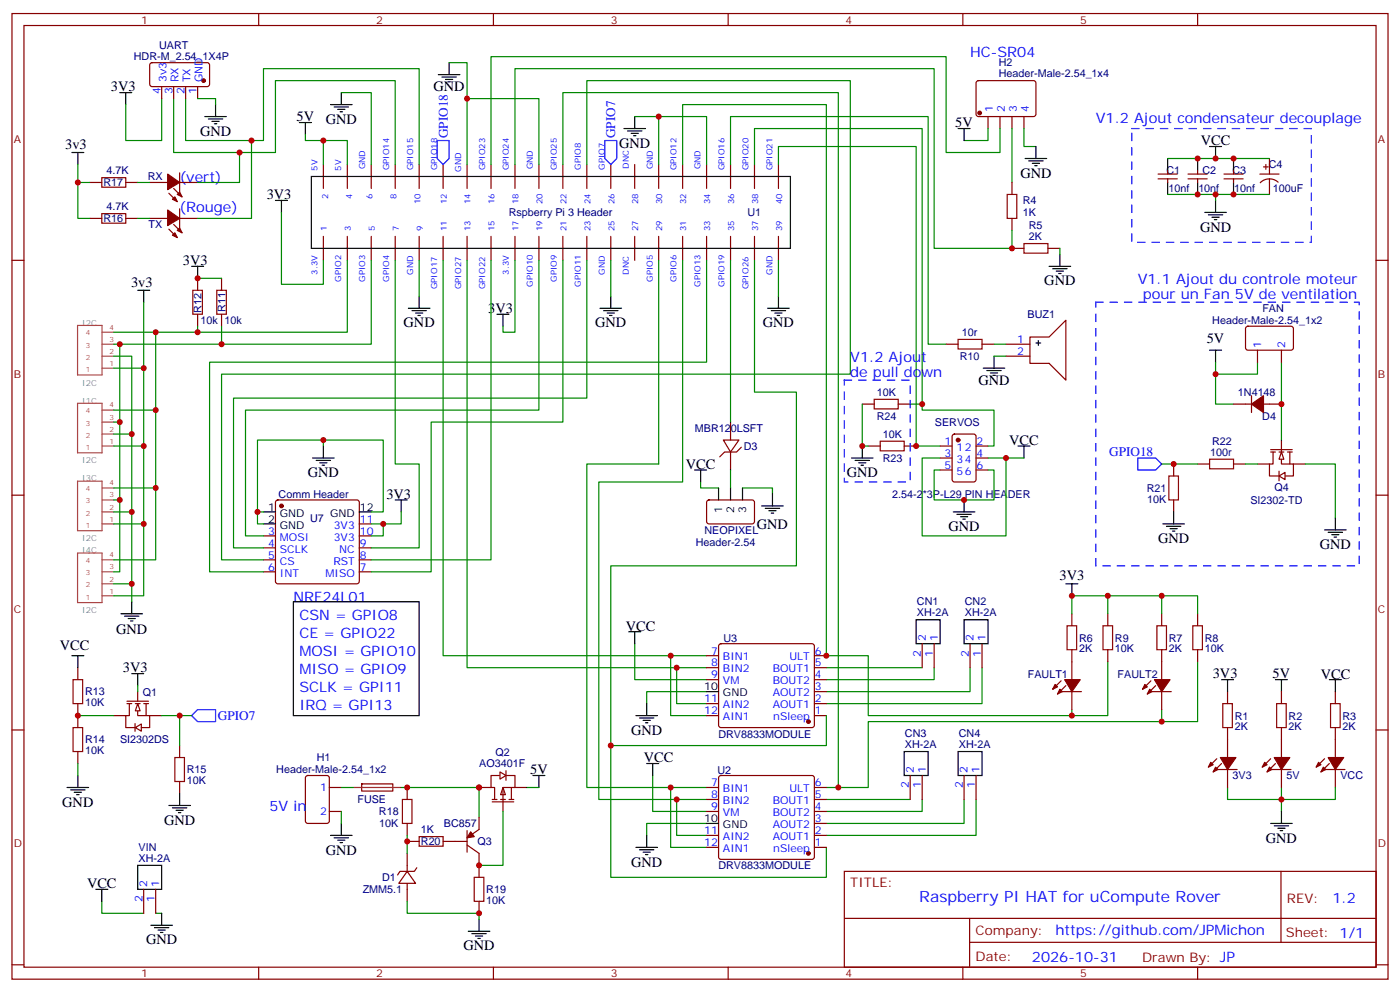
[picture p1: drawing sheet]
<svg xmlns="http://www.w3.org/2000/svg" width="412mm" height="292mm" viewBox="0 0 412 292" stroke-linecap="round" stroke-linejoin="round" font-family="sans-serif">
<g fill="none" stroke="#870000" stroke-width=".35">
<path d="M3.5 4h405.4v284.3h-405.4zM7.1 7.5h398.2v277.3h-398.2zM44.3 18.7l.5-.2h16.5l.4 .7v5.9l-.7 .4-16.5-.1-.4-.6v-5.6zM76.2 4v3.5M145.3 4v3.5M214.5 4v3.5M283.6 4v3.5M352.8 4v3.5M47.6 25.5v3.5M51.2 25.5v3.5M54.7 25.5v3.5M58.2 25.5v3.5"/>
<path d="M287.7 23.9l.5-.2 16.5 .1 .5 .6-.1 9.5-.7 .4h-16.5l-.4-.7v-9.2zM291 34.3v3.6M294.6 34.3v3.6M298.1 34.3v3.6M301.6 34.3v3.6M95.2 48.4v7.1M102.3 48.4v7.1M109.4 48.4v7.1M116.4 48.4v7.1M123.5 48.4v7.1M130.5 48.4v7.1M137.6 48.4v7.1"/>
<path d="M144.6 48.4v7.1M151.7 48.4v7.1M158.7 48.4v7.1M165.8 48.4v7.1M172.9 48.4v7.1M179.9 48.4v7.1M187 48.4v7.1M194 48.4v7.1M201.1 48.4v7.1M208.1 48.4v7.1M215.2 48.4v7.1M222.2 48.4v7.1"/>
<path d="M229.3 48.4v7.1M298.1 53.7v3.6M3.5 76.7h3.6M95.2 69.6v7.1M102.3 69.6v7.1M109.4 69.6v7.1M116.4 69.6v7.1M123.5 69.6v7.1M130.5 69.6v7.1M137.6 69.6v7.1M144.6 69.6v7.1M151.7 69.6v7.1"/>
<path d="M158.7 69.6v7.1M165.8 69.6v7.1M172.9 69.6v7.1M179.9 69.6v7.1M187 69.6v7.1M194 69.6v7.1M201.1 69.6v7.1M208.1 69.6v7.1M215.2 69.6v7.1M222.2 69.6v7.1M229.3 69.6v7.1M298.1 64.3v3.5"/>
<path d="M298.1 73.1h3.5M308.7 73.1h3.5M405.3 76.7h3.6M58.2 82v3.5M58.2 92.5v3.6M65.3 82v3.5M65.3 92.5v3.6M303.4 99.2h5.6l5-4.9v17.6l-5-4.9h-5.6zM278.7 101.4h3.5M289.3 101.4h3.5M296.3 101.4h7.1M296.3 104.9h7.1"/>
<path d="M213.1 129.6h4.6l-2.5 3.5zM215.2 124.3v5.3M215.2 133.1v5.3M218.4 131.7l-1.4 1.4h-3.6l-1.4 1.4M3.5 145.8h3.6M77.6 157.8h3.5M81.4 147.4l.4-.2h23.3l.5 .2 .2 .5v23.3l-.2 .5-.5 .2h-23.3l-.5-.2-.2-.5v-23.3zM105.8 157.8h3.6M105.8 154.3h3.6M208.4 147.4l.4-.2 13 .1 .4 .6v5.9l-.7 .5-12.9-.1-.5-.6v-5.7zM405.3 145.8h3.6M77.6 161.3h3.5"/>
<path d="M77.6 164.9h3.5M77.6 168.4h3.5M105.8 161.3h3.6M105.8 164.9h3.6M105.8 168.4h3.6M208.1 196.6h3.6M208.1 193.1h3.6M211.9 189.8l.5-.3h26.8l.5 .3 .2 .5v23.2l-.2 .5-.5 .2h-26.8l-.5-.2-.2-.5v-23.2zM239.9 196.6h3.5M239.9 193.1h3.5M271.6 189.5v7.1M275.2 189.5v7.1"/>
<path d="M285.8 189.5v7.1M289.3 189.5v7.1M315.7 180.7v3.6M315.7 191.3v8.8M326.3 180.7v3.6M326.3 191.3v3.5M342.2 180.7v3.6M342.2 191.3v8.8M352.8 180.7v3.6M352.8 191.3v3.5M3.5 214.9h3.6M33.5 210.7h3.5"/>
<path d="M37.4 207.2h1.4M37.4 206.5h6.3M38.1 207.2v3.5h-1.1v3.5h2.9M39.8 213.1v2.2M39.9 214.2l1.7-1v2.1zM39.9 207.2h1.4M40.6 207.2v3.5h3.5v3.5h-2.5M40.6 203.7v2.8M42.3 207.2h1.4M43 207.2v3.5M44.1 210.7h3.5M208.1 210.7h3.6"/>
<path d="M208.1 207.2h3.6M208.1 200.1h3.6M239.9 203.7h3.5M239.9 210.7h3.5M239.9 207.2h3.5M239.9 200.1h3.5M312.6 200.5l-2.5 2.5M312.9 203.7h5.7M314 201.9l-2.5 2.5M315.7 203.7v5.3M339 200.5l-2.5 2.5M339.4 203.7h5.6"/>
<path d="M340.4 201.9l-2.4 2.5M342.2 203.7v5.3M361.6 203.7v3.5M361.6 214.2v8.9M377.5 203.7v3.5M377.5 214.2v8.9M393.3 203.7v3.5M393.3 214.2v8.9M405.3 214.9h3.6M208.1 238.9h3.6M208.1 235.4h3.6M208.1 231.9h3.6"/>
<path d="M211.9 228.6l.5-.2h26.8l.5 .2 .2 .5v23.2l-.2 .5-.5 .2h-26.8l-.5-.2-.2-.5v-23.2zM239.9 238.9h3.5M239.9 235.4h3.5M239.9 231.9h3.5M268.1 228.4v7M271.6 228.4v7M284 228.4v7M287.5 228.4v7M358.4 223.4l-2.4 2.5M358.8 226.6h5.6M359.8 224.8l-2.4 2.5M361.6 226.6v5.3"/>
<path d="M374.3 223.4l-2.5 2.5M374.6 226.6h5.7M375.7 224.8l-2.5 2.5M377.5 226.6v5.3M390.2 223.4l-2.5 2.5M390.5 226.6h5.7M391.6 224.8l-2.5 2.5M393.3 226.6v5.3M208.1 249.5h3.6M208.1 246h3.6M239.9 249.5h3.5M239.9 246h3.5"/>
<path d="M239.9 242.5h3.5M248.7 256.6h156.6v28.2h-156.6zM377.3 256.6v20.9M42.3 261.9v7M45.9 261.9v7M248.7 270.4h156.5M285.6 277.5h119.6M285.6 270.4v14.1M3.5 284.1h3.6M76.2 284.8v3.5M145.3 284.8v3.5M214.5 284.8v3.5"/>
<path d="M283.6 284.8v3.5M352.8 284.8v3.5M405.3 284.1h3.6"/>
</g>
<g fill="none" stroke="#000" stroke-width=".35">
<path d="M132.3 18.5v3.5M35.3 27.3h3.5M37 27.3v3.5M60.3 34.3h6.4M61.4 35h4.2M62.4 35.7h2.2M63.1 36.4h.8M63.5 30.8v3.5M88.2 36.1h3.5M90 36.1v3.5M97.4 30.8h6.3M98.4 31.5h4.3"/>
<path d="M99.5 32.2h2.1M100.2 32.9h.7M100.5 27.3v3.5M129.1 22h6.4M130.2 22.7h4.2M131.2 23.4h2.1M131.9 24.1h.7M183.8 37.9h6.3M184.9 38.6h4.2M185.9 39.3h2.1M186.6 40h.7M187 34.3v3.6"/>
<path d="M282.2 37.9h3.6M284 37.9v3.5M81.1 59h3.6M82.9 59v3.5M91.7 52h141.1v21.1h-141.1zM302 46.7h6.3M303 47.4h4.3M304.1 48.1h2.1M304.8 48.8h.7M305.2 43.1v3.6M56.4 78.4h3.6M58.2 78.4v3.6"/>
<path d="M309 78.4h6.4M310.1 79.1h4.2M311.1 79.8h2.2M312.2 74.9v3.5M40.6 85.5h3.5M42.3 85.5v3.5M120.3 90.8h6.3M121.4 91.5h4.2M122.4 92.2h2.1M123.1 92.9h.7M123.5 87.2v3.6M146.4 92.5h3.5"/>
<path d="M148.2 92.5v3.6M176.7 90.8h6.4M177.8 91.5h4.2M178.9 92.2h2.1M179.6 92.9h.7M179.9 87.2v3.6M226.1 90.8h6.4M227.2 91.5h4.2M228.2 92.2h2.2M229 92.9h.7M229.3 87.2v3.6M311.9 80.5h.7"/>
<path d="M289.6 108.4h6.4M290.7 109.1h4.2M291.7 109.8h2.2M292.5 110.5h.7M292.8 104.9v3.5M305.2 101h1.4M305.9 100.3v1.4M92.1 134.9h6.3M93.1 135.6h4.3M94.2 136.3h2.1M94.9 137h.7M95.2 131.3v3.6"/>
<path d="M204.6 138.4h3.5M206.4 138.4v3.5M77.6 150.7h3.5M77.6 154.3h3.5M105.8 150.7h3.6M116.4 147.2h3.5M118.2 147.2v3.5M211.7 143.7v3.5M215.2 143.7v3.5M218.7 143.7v3.5M224.4 149h6.3M225.4 149.7h4.3"/>
<path d="M226.5 150.4h2.1M227.2 151.1h.7M227.5 145.5v3.5M38.8 177.2v3.5M314 171.9h3.5M315.7 171.9v3.5M35.6 180.7h6.4M36.7 181.4h4.2M37.7 182.1h2.2M38.5 182.8h.7M185.2 186h3.5M187 186v3.5"/>
<path d="M269.9 182.5h7v7h-7zM284 182.5h7v7h-7zM187.3 210.7h6.4M188.4 211.4h4.2M189.4 212.1h2.2M190.1 212.8h.8M190.5 207.2v3.5M208.1 203.7h3.6M359.8 200.1h3.6M361.6 200.1v3.6M375.7 200.1h3.5M377.5 200.1v3.6"/>
<path d="M391.6 200.1h3.5M393.3 200.1v3.6M190.5 224.8h3.5M192.3 224.8v3.6M266.3 221.3h7.1v7.1h-7.1zM282.2 221.3h7.1v7.1h-7.1zM377.5 238.9v3.6M40.6 254.8h7v7.1h-7zM187.3 249.5h6.4M188.4 250.2h4.2M189.4 250.9h2.2M190.1 251.6h.8"/>
<path d="M190.5 246v3.5M208.1 242.5h3.6M374.3 242.5h6.3M375.4 243.2h4.2M376.4 243.9h2.1M377.1 244.6h.7M28.2 261.9h3.5M30 261.9v3.5M44.4 272.5h6.4M45.5 273.2h4.2M46.6 273.9h2.1M47.3 274.6h.7"/>
<path d="M47.6 268.9v3.6"/>
</g>
<g fill="none" stroke="#008700" stroke-width=".35">
<path d="M132.3 18.5h5.3v10.5M47.6 29v12.4h-10.6v-10.6M51.2 29v15.9h29.9v-21.2h35.3v24.7M54.7 29v12.4h22.9v-21.2h45.9v28.2M58.2 29h5.3v1.8M90 39.6v1.8h12.3v7M100.5 27.3h8.9v21.1M187 34.3h7v14.1M194 34.3h14.1v14.1M291 37.9v3.5h-7M294.6 37.9v7h-15.9v-28.2h-134.1v31.7M298.1 37.9v15.8"/>
<path d="M301.6 37.9v5.2h3.6M95.2 41.4v7M137.6 48.4v-19.4h21.1v19.4M151.7 48.4v-28.2h123.5v52.9h22.9v-5.3M165.8 48.4v-21.1h81.1v204.6M172.9 48.4v-24.7h77.6v86.5h-185.2v54.7h12.3M201.1 48.4v-17.6h42.3v162.3h12.4v17.6h70.5v-15.9M215.2 48.4v-14.1h58.2v67.1h5.3M222.2 48.4v-10.5h49.4v82.9h21.2v10.5h-1.8M229.3 48.4v-5.3h40.6v88.2h7M82.9 62.5v21.2h12.3v-7M102.3 76.7v21.1h-68.8"/>
<path d="M109.4 76.7v24.7h-75.9M116.4 76.7v59.9h7.1v24.7h-14.1M123.5 76.7v10.5M130.5 76.7v116.4h67.1M137.6 76.7v119.9h61.7M144.6 76.7v88.2h-35.2M151.7 76.7v21.1h-3.5v-1.7M158.7 76.7v44.1h-86.4v37h5.3M165.8 76.7v47.6h-38.8v44.1h-17.6M172.9 76.7v40.5h-104.1v44.1h8.8M179.9 76.7v10.5M194 76.7v59.9h-21.1v95.3h24.7"/>
<path d="M201.1 76.7v65.2h-24.7v93.5h22.9M208.1 76.7v29.9h-146.4v61.8h15.9M215.2 76.7v47.6M222.2 76.7v38.8h12.4v51.1h-54.7v91.7h63.5v-8.8M229.3 76.7v10.5M312.2 73.1v1.8M42.3 89v19.4h-8.8M45.9 97.8v23h-12.4M58.2 96.1v1.7M58.2 82h7.1M65.3 96.1v5.3M33.5 104.9h5.3v72.3"/>
<path d="M35.3 101.4v22.9h-1.8M42.3 108.4v22.9h-8.8M292.8 101.4h3.5M292.8 104.9h3.5M33.5 127.8h5.3M35.3 124.3v22.9h-1.8M42.3 131.3v23h-8.8M45.9 120.8v22.9h-12.4M95.2 129.6v1.7M215.2 138.4v5.3M33.5 150.7h5.3M35.3 147.2v21.2h-1.8"/>
<path d="M42.3 154.3v21.1h-8.8M45.9 143.7v21.2h-12.4M75.8 150.7h1.8M109.4 150.7h3.5v-21.1h-37.1v24.7h1.8M112.9 154.3v3.5h-3.5M118.2 150.7v3.6h-8.8M206.4 141.9v1.8h5.3M218.7 143.7h8.8v1.8M33.5 171.9h5.3M326.3 175.4v5.3M342.2 175.4v5.3M187 189.5v10.6h21.1"/>
<path d="M208.1 196.6h-8.8v10.6h8.8M208.1 193.1h-10.5v17.6h10.5M243.4 196.6h28.2M275.2 196.6v3.5h-31.8M285.8 196.6v7.1h-42.4M289.3 196.6v10.6h-45.9M315.7 180.7v-5.3h37.1v5.3M352.8 194.8v17.7h-97v19.4h-12.4M208.1 203.7h-17.6v3.5M243.4 210.7v8.8h-63.5M315.7 209v1.7M342.2 209v3.5"/>
<path d="M192.3 228.4v10.5h15.8M208.1 235.4h-8.8v10.6h8.8M208.1 231.9h-10.5v17.6h10.5M243.4 235.4h24.7M271.6 235.4v3.5h-28.2M284 235.4v7.1h-40.6M287.5 235.4v10.6h-44.1M361.6 231.9v3.5h31.7v-3.5M377.5 231.9v7M208.1 242.5h-17.6v3.5M30 265.4v3.5h12.3M45.9 268.9h1.7"/>
</g>
<path d="M296.7 57.3h2.8v7h-2.8zM301.6 71.7h7.1v2.8h-7.1zM56.8 85.5h2.8v7h-2.8zM63.9 85.5h2.8v7h-2.8zM282.2 99.9h7.1v2.9h-7.1zM314.3 184.3h2.8v7h-2.8zM324.9 184.3h2.8v7h-2.8zM340.8 184.3h2.8v7h-2.8zM351.4 184.3h2.8v7h-2.8zM360.2 207.2h2.8v7h-2.8zM376.1 207.2h2.8v7h-2.8zM391.9 207.2h2.9v7h-2.9z" fill="none" stroke="#a10000" stroke-width=".35"/>
<g fill="#870000" stroke="#870000" stroke-width=".35">
<path d="M356.7 224.5l.7 .7-1.4 .7z"/>
<path d="M358.1 225.9l.7 .7-1.4 .7z"/>
<path d="M359.5 223.1h4.6l-2.5 3.5z"/>
<path d="M372.5 224.5l.7 .7-1.4 .7z"/>
<path d="M373.9 225.9l.7 .7-1.4 .7z"/>
<path d="M375.4 223.1h4.5l-2.4 3.5z"/>
<path d="M337.3 201.5l.7 .7-1.5 .8z"/>
<path d="M338.7 203l.7 .7-1.4 .7z"/>
<path d="M340.1 200.1h4.6l-2.5 3.6z"/>
<path d="M310.8 201.5l.7 .7-1.4 .8z"/>
<path d="M312.2 203l.7 .7-1.4 .7z"/>
<path d="M313.6 200.1h4.6l-2.5 3.6z"/>
<path d="M388.4 224.5l.7 .7-1.4 .7z"/>
<path d="M389.8 225.9l.7 .7-1.4 .7z"/>
<path d="M391.2 223.1h4.6l-2.5 3.5z"/>
<circle cx="238.1" cy="251.3" r=".53"/>
<circle cx="238.1" cy="212.5" r=".53"/>
<circle cx="288.6" cy="33.3" r=".53"/>
<circle cx="82.9" cy="149" r=".53"/>
<circle cx="60" cy="23.7" r=".53"/>
</g>
<g fill="none" stroke="#a64a4a" stroke-width=".35">
<path d="M22.8 95.8h7.3v14.6h-7.3zM30 97.8h3.5M22.8 118.8h7.3v14.5h-7.3zM30 108.4h3.5M30 104.9h3.5M30 101.4h3.5M30 131.3h3.5M30 127.8h3.5M30 124.3h3.5M30 120.8h3.5M22.8 141.7h7.3v14.6h-7.3zM30 154.3h3.5"/>
<path d="M30 150.7h3.5M30 147.2h3.5M30 143.7h3.5M22.8 162.9h7.3v14.5h-7.3zM30 175.4h3.5M30 171.9h3.5M30 168.4h3.5M30 164.9h3.5"/>
</g>
<path d="M40.6 207.2l.7 2.1h-1.4z" fill="#fff" stroke="#870000" stroke-width=".35"/>
<g fill="none" stroke="#000" stroke-width=".35">
<path d="M21.2 44.9h3.5M22.9 44.9v3.5M299.9 131.3h3.5M301.6 131.3v3.6M280.8 150.7h6.4M281.9 151.4h4.2M282.9 152.2h2.1M283.6 152.9h.7M284 147.2v3.5M86.4 177.2h37.1v33.5h-37.1zM21.2 193.1h3.5M22.9 193.1v3.5"/>
<path d="M38.8 198.4h3.5M40.6 198.4v3.5M19.8 231.9h6.3M20.8 232.6h4.2M21.9 233.3h2.1M22.6 234h.7M22.9 228.4v3.5M49.7 237.2h6.4M50.8 237.9h4.2M51.9 238.6h2.1M52.6 239.3h.7M52.9 233.6v3.6"/>
<path d="M157 228.4h3.5M158.7 228.4v3.5M97.4 246h6.3M98.4 246.7h4.3M99.5 247.4h2.1M100.2 248.1h.7M100.5 242.5v3.5"/>
</g>
<path d="M30 52.3h7v2.8h-7zM30 62.9h7v2.8h-7zM21.5 200.1h2.8v7.1h-2.8zM21.5 214.2h2.8v7.1h-2.8zM51.5 223.1h2.8v7h-2.8z" fill="none" stroke="#a10000" stroke-width=".35"/>
<g fill="none" stroke="#870000" stroke-width=".35">
<path d="M26.5 53.7h3.5M37 53.7h3.6M44.1 53.7h5.3M49.7 56.9l2.5 2.5M51.2 55.5l2.4 2.5M52.9 50.9v5.7M52.9 53.7h5.3M26.5 64.3h3.5M37 64.3h3.6M44.1 64.3h5.3M49.7 67.5l2.5 2.5M51.2 66.1l2.4 2.4"/>
<path d="M52.9 61.5v5.6M52.9 64.3h5.3M276.9 131.3h3.6M276.9 138.4h3.6M276.9 134.9h3.6M280.7 128l.5-.2h5.6l.7 .4v13l-.4 .7h-5.9l-.7-.4v-13zM287.5 131.3h3.5M287.5 138.4h3.5M287.5 134.9h3.5M22.9 196.6v3.5M22.9 207.2v7M52.9 219.5v3.6"/>
<path d="M22.9 221.3v3.5M52.9 230.1v3.5M90.2 228.6l.5-.2h5.6l.7 .4v13l-.4 .6-5.9 .1-.7-.5v-12.9zM97 231.9h3.5M97 238.9h3.5M106.6 230.8h9.1v2.1h-9.1zM149 226.9v2.9"/>
</g>
<path d="M104.1 231.9h14.1" fill="none" stroke="#8c2424" stroke-width=".35"/>
<g fill="none" stroke="#008700" stroke-width=".35">
<path d="M22.9 48.4v5.3h3.6M22.9 53.7v10.6h3.6M40.6 53.7h3.5M70.6 44.9v8.8h-12.4M74.1 41.4v22.9h-15.9M40.6 64.3h3.5M276.9 138.4h-1.7v8.8h17.6v-8.8h-1.8M276.9 134.9h-5.3v22.9h24.7v-22.9h-5.3M296.3 134.9h5.3M22.9 210.7h10.6M40.6 201.9v1.8M47.6 210.7h8.8"/>
<path d="M52.9 210.7v8.8M22.9 224.8v3.6"/>
</g>
<g fill="#870000" stroke="#870000" stroke-width=".35">
<path d="M50.8 58.7l.7-.7 .7 1.4z"/>
<path d="M52.2 57.3l.7-.7 .7 1.4z"/>
<path d="M49.4 51.3l3.5 2.4-3.5 2.1z"/>
<path d="M50.8 69.3l.7-.8 .7 1.5z"/>
<path d="M52.9 67.1l.7 1.4-1.4-.7z"/>
<path d="M49.4 61.8l3.5 2.5-3.5 2.1z"/>
<circle cx="282.2" cy="129.6" r=".53"/>
</g>
<path d="M178.2 41.4h3.5v5.3l-1.8 1.7-1.7-1.7zM58.2 209h5.3v3.5h-5.3l-1.8-1.8z" fill="none" stroke="#00f" stroke-width=".35"/>
<path d="M147.3 227.3l1.7 1.1-1.7 1z" fill="#fff" stroke="#870000" stroke-width=".35"/>
<g fill="none" stroke="#870000" stroke-width=".35">
<path d="M370.4 136.6h3.5M374.3 133.1h1.4M374.3 132.4h6.3M375 133.1v3.5h-1.1v3.6h2.9M376.8 138.7v2.9M376.8 133.1h1.4M377.5 129.6v7h3.5v3.6h-2.5M379.2 133.1h1.4M379.9 133.1v3.5M381 136.6h3.5M119.9 231.9v3.5M141.1 231.9h3.5"/>
<path d="M145 235.4h1.4M145 236.1h6.3M147.1 228.4h-2.5v3.5h1.1v3.5M147.5 235.4h1.4M148.2 231.9l.7 2.1h-1.4zM149.2 228.4h2.5v3.5h-3.5v7M149.9 235.4h1.4M150.6 231.9v3.5M151.7 231.9h3.5M119.9 256.6l2.5 3.5h-4.9zM119.9 242.5v3.5M119.9 251.3v5.3"/>
<path d="M119.9 247.8h3.6M122.8 255.5l-.7 1.1h-4.3l-.7 1M130.5 247.8h7.1M137.6 248.8l3.5 2.5v7M137.6 244.6v6.3M141.1 240.7v3.5l-3.5 2.5M119.9 260.1v5.3M141.1 265.4v3.5"/>
</g>
<path d="M118.5 235.4h2.9v7.1h-2.9zM123.5 246.3h7v2.9h-7zM139.7 258.3h2.8v7.1h-2.8z" fill="none" stroke="#a10000" stroke-width=".35"/>
<path d="M100.5 231.9h3.6M100.5 238.9v3.6M118.2 231.9h22.9v8.8M148.2 238.9v15.9h-7.1M155.2 231.9h3.5M119.9 246v5.3M119.9 265.4v3.5h21.2v1.8" fill="none" stroke="#008700" stroke-width=".35"/>
<path d="M137.9 274.2h6.4M139 274.9h4.2M140.1 275.6h2.1M140.8 276.3h.7M141.1 270.7v3.5" fill="none" stroke="#000" stroke-width=".35"/>
<path d="M138.6 244.9l1.1 1.4-2.1 .4z" fill="#870000" stroke="#870000" stroke-width=".35"/>
<g fill="#fff" stroke="#870000" stroke-width=".35">
<path d="M376.8 140.2l1.7-1.1v2.1z"/>
<path d="M377.5 133.1l.7 2.1h-1.4z"/>
</g>
<path d="M257.5 117.6h7.1v2.8h-7.1zM259.3 129.9h7v2.9h-7zM356.3 135.2h7.1v2.8h-7.1zM344.3 140.2h2.8v7h-2.8z" fill="none" stroke="#a10000" stroke-width=".35"/>
<g fill="none" stroke="#870000" stroke-width=".35">
<path d="M341.1 51.3h5.7M341.1 52.7h5.7M344 50.2v1.1M344 52.7v1M350 51.3h5.6M350 52.7h5.6M352.8 50.2v1.1M352.8 52.7v1M360.5 51.3h5.7M360.5 52.7h5.7M363.4 50.2v1.1M363.4 52.7v1"/>
<path d="M371.1 51.3h5.7M372.2 49.1h1.4M372.9 48.4v1.4M373.9 46.7v4.6M373.9 52.7v4.6M376.5 53.6a3.8 3.8 0 0 0-5.3 .2M367.1 96.3l.5-.2h13l.4 .7-.1 5.9-.6 .4h-13l-.4-.7v-5.6zM254 119h3.5M264.6 119h3.5M363.4 119h5.3M368.7 116.5v5M370.4 103.1v3.5"/>
<path d="M372.2 119h5.3M377.5 103.1v3.5M255.8 131.3h3.5M266.3 131.3h3.6M345.7 136.6v3.6M352.8 136.6h3.5M363.4 136.6h3.5M345.7 147.2v3.5"/>
</g>
<g fill="none" stroke="#000" stroke-width=".35">
<path d="M344 46.7v3.5M344 53.7v3.6M352.8 46.7v3.5M352.8 53.7v3.6M356.3 43.1h3.5M358.1 43.1v3.6M358.1 59v3.5M363.4 46.7v3.5M363.4 53.7v3.6M354.9 62.5h6.3M356 63.3h4.2M357 64h2.1"/>
<path d="M357.7 64.7h.7M356.3 103.1h3.5M358.1 103.1v3.5M250.8 134.9h6.4M251.9 135.6h4.2M252.9 136.3h2.2M253.6 137h.8M254 131.3v3.6M342.5 154.3h6.4M343.6 155h4.2M344.7 155.7h2.1M345.4 156.4h.7"/>
<path d="M345.7 150.7v3.6M390.2 156h6.3M391.2 156.7h4.3M392.3 157.4h2.1M393 158.2h.7M393.3 152.5v3.5"/>
</g>
<path d="M128.8 41.4h3.5v5.3l-1.8 1.7-1.7-1.7zM335.1 134.9h5.3l1.8 1.7-1.8 1.8h-5.3z" fill="none" stroke="#00f" stroke-width=".35"/>
<path d="M344 57.3h29.9M344 46.7h29.9M358.1 57.3v1.7M254 119v12.3h1.8M268.1 119h3.5M358.1 106.6v3.6h12.3v-3.6M358.1 110.2v8.8h5.3M377.5 106.6v23M342.2 136.6h10.6M366.9 136.6h3.5M384.5 136.6h8.8v15.9" fill="none" stroke="#008700" stroke-width=".35"/>
<path d="M333.4 37.9h52.9v33.5h-52.9zM322.8 89h77.6v77.6h-77.6zM248.7 111.9h19.4v30h-19.4z" fill="none" stroke="#00f" stroke-width=".35" stroke-dasharray="2.1 2.1"/>
<path d="M368.7 119l3.5-2.5v5z" fill="#870000" stroke="#870000" stroke-width=".35"/>
<g fill="#c00">
<circle cx="95.3" cy="41.4" r=".88"/>
<circle cx="315.7" cy="210.7" r=".88"/>
<circle cx="342.2" cy="212.5" r=".88"/>
<circle cx="199.3" cy="235.4" r=".88"/>
<circle cx="197.6" cy="231.9" r=".88"/>
<circle cx="199.3" cy="196.6" r=".88"/>
<circle cx="197.6" cy="193.1" r=".88"/>
<circle cx="326.3" cy="175.4" r=".88"/>
<circle cx="342.2" cy="175.4" r=".88"/>
<circle cx="315.7" cy="175.4" r=".88"/>
<circle cx="45.9" cy="97.8" r=".88"/>
<circle cx="45.9" cy="120.8" r=".88"/>
<circle cx="42.3" cy="108.4" r=".88"/>
<circle cx="38.8" cy="150.7" r=".88"/>
<circle cx="42.3" cy="131.3" r=".88"/>
<circle cx="38.8" cy="127.8" r=".88"/>
<circle cx="35.3" cy="101.4" r=".88"/>
<circle cx="35.3" cy="124.3" r=".88"/>
<circle cx="58.2" cy="97.8" r=".88"/>
<circle cx="65.3" cy="101.4" r=".88"/>
<circle cx="377.5" cy="235.4" r=".88"/>
<circle cx="179.9" cy="219.5" r=".88"/>
<circle cx="112.9" cy="154.3" r=".88"/>
<circle cx="75.8" cy="150.7" r=".88"/>
<circle cx="95.3" cy="129.6" r=".88"/>
<circle cx="243.4" cy="193.1" r=".88"/>
<circle cx="246.9" cy="231.9" r=".88"/>
<circle cx="298.1" cy="73.1" r=".88"/>
<circle cx="38.8" cy="171.9" r=".88"/>
<circle cx="42.3" cy="154.3" r=".88"/>
<circle cx="35.3" cy="147.2" r=".88"/>
<circle cx="45.9" cy="143.7" r=".88"/>
<circle cx="194" cy="34.3" r=".88"/>
<circle cx="58.2" cy="82" r=".88"/>
<circle cx="137.6" cy="29" r=".88"/>
<circle cx="22.9" cy="53.7" r=".88"/>
<circle cx="70.6" cy="44.9" r=".88"/>
<circle cx="74.1" cy="41.4" r=".88"/>
<circle cx="52.9" cy="210.7" r=".88"/>
<circle cx="284" cy="147.2" r=".88"/>
<circle cx="296.3" cy="134.9" r=".88"/>
<circle cx="141.1" cy="231.9" r=".88"/>
<circle cx="141.1" cy="268.9" r=".88"/>
<circle cx="119.9" cy="231.9" r=".88"/>
<circle cx="119.9" cy="247.8" r=".88"/>
<circle cx="141.1" cy="254.8" r=".88"/>
<circle cx="22.9" cy="210.7" r=".88"/>
<circle cx="345.7" cy="136.6" r=".88"/>
<circle cx="358.1" cy="110.2" r=".88"/>
<circle cx="377.5" cy="119" r=".88"/>
<circle cx="269.9" cy="131.3" r=".88"/>
<circle cx="271.6" cy="119" r=".88"/>
<circle cx="254" cy="131.3" r=".88"/>
<circle cx="352.8" cy="57.3" r=".88"/>
<circle cx="363.4" cy="57.3" r=".88"/>
<circle cx="358.1" cy="57.3" r=".88"/>
<circle cx="352.8" cy="46.7" r=".88"/>
<circle cx="363.4" cy="46.7" r=".88"/>
<circle cx="358.1" cy="46.7" r=".88"/>
</g>
<text font-size="4.6" fill="#00f" x="270.8" y="265.6">Raspberry PI HAT for uCompute Rover</text>
<g font-size="4.2" fill="#00f">
<text x="285.8" y="16.7">HC-SR04</text>
<text x="322.8" y="36.1">V1.2 Ajout condensateur decouplage</text>
<text x="53" y="53.6">(vert)</text>
<text x="52.9" y="62.5">(Rouge)</text>
<text x="335.1" y="83.7">V1.1 Ajout du controle moteur</text>
<text x="336.6" y="87.9">pour un Fan 5V de ventilation</text>
<text x="250.5" y="106.6">V1.2 Ajout</text>
<text x="250.5" y="110.9">de pull down</text>
<text x="86.4" y="177.2">NRF24L01</text>
<text x="88.2" y="182.5">CSN = GPIO8</text>
<text x="88.2" y="187.8">CE = GPIO22</text>
<text x="88.2" y="193.1">MOSI = GPIO10</text>
<text x="88.2" y="198.4">MISO = GPIO9</text>
<text x="88.2" y="203.7">SCLK = GPI11</text>
<text x="88.2" y="209">IRQ = GPI13</text>
<text x="79.4" y="238.9">5V in</text>
<text x="392.5" y="265.8">1.2</text>
<text x="310.9" y="275.4">https://github.com/JPMichon</text>
<text x="304" y="283.2">2026-10-31</text>
</g>
<g font-size="4.2">
<text x="32.7" y="26.9">3V3</text>
<text x="127.7" y="26.9">GND</text>
<text x="87.4" y="35.7">5V</text>
<text x="58.9" y="40">GND</text>
<text x="96" y="36.4">GND</text>
<text x="281.4" y="37.5">5V</text>
<text x="19.2" y="43.8">3v3</text>
<text x="182.4" y="43.5">GND</text>
<text x="353.7" y="42.8">VCC</text>
<text x="300.6" y="52.3">GND</text>
<text x="78.6" y="58.7">3V3</text>
<text x="353.5" y="68.2">GND</text>
<text x="53.9" y="78.1">3V3</text>
<text x="38.6" y="84.4">3v3</text>
<text x="307.6" y="84.1">GND</text>
<text x="143.8" y="92.2">3V3</text>
<text x="118.9" y="96.4">GND</text>
<text x="175.3" y="96.4">GND</text>
<text x="224.7" y="96.4">GND</text>
<text x="355.5" y="101">5V</text>
<text x="288.2" y="113.4">GND</text>
<text x="297.3" y="131">VCC</text>
<text x="90.7" y="140.5">GND</text>
<text x="202" y="138">VCC</text>
<text x="249.4" y="140.5">GND</text>
<text x="113.8" y="146.9">3V3</text>
<text x="223" y="155.7">GND</text>
<text x="279.4" y="156.4">GND</text>
<text x="341.2" y="159.9">GND</text>
<text x="388.8" y="161.7">GND</text>
<text x="312.1" y="170.8">3V3</text>
<text x="184.4" y="185.7">VCC</text>
<text x="17.6" y="191.3">VCC</text>
<text x="34.2" y="186.8">GND</text>
<text x="36.2" y="198">3V3</text>
<text x="357.2" y="199.8">3V3</text>
<text x="374.9" y="199.8">5V</text>
<text x="389.1" y="199.8">VCC</text>
<text x="185.9" y="216.4">GND</text>
<text x="189.7" y="224.5">VCC</text>
<text x="156.2" y="228">5V</text>
<text x="18.3" y="237.5">GND</text>
<text x="48.3" y="242.8">GND</text>
<text x="96" y="251.6">GND</text>
<text x="372.9" y="248.1">GND</text>
<text x="185.9" y="255.2">GND</text>
<text x="25.6" y="261.5">VCC</text>
<text x="43" y="278.1">GND</text>
<text x="136.6" y="279.9">GND</text>
</g>
<g font-size="3.9" fill="#00f">
<text x="131.9" y="40.7" transform="rotate(-90 131.9 40.7)">GPIO18</text>
<text x="181.2" y="40.7" transform="rotate(-90 181.2 40.7)">GPIO7</text>
<text x="326.8" y="134.4">GPIO18</text>
<text x="64.2" y="212">GPIO7</text>
</g>
<g font-size="3.9" fill="#800">
<text x="250.5" y="261.2">TITLE:</text>
<text x="379.1" y="265.8">REV:</text>
<text x="287.4" y="275.4">Company:</text>
<text x="378.7" y="276">Sheet: 1/1</text>
<text x="287.4" y="283">Date:</text>
<text x="336.4" y="283.1">Drawn By: JP</text>
</g>
<g font-size="3.2" fill="#800">
<text x="41.6" y="7">1</text>
<text x="110.8" y="7">2</text>
<text x="179.9" y="7">3</text>
<text x="249.1" y="7">4</text>
<text x="318.2" y="7">5</text>
<text x="4.1" y="42.1">A</text>
<text x="405.9" y="42.1">A</text>
<text x="4.1" y="111.2">B</text>
<text x="405.9" y="111.2">B</text>
<text x="4.1" y="180.4">C</text>
<text x="405.9" y="180.4">C</text>
<text x="4.1" y="249.5">D</text>
<text x="405.9" y="249.5">D</text>
<text x="41.6" y="287.8">1</text>
<text x="110.8" y="287.8">2</text>
<text x="179.9" y="287.8">3</text>
<text x="249.1" y="287.8">4</text>
<text x="318.2" y="287.8">5</text>
</g>
<g font-size="3.2" fill="#000080">
<text x="39.4" y="17.8">HDR-M_2.54_1X4P</text>
<text x="46.9" y="14.3">UART</text>
<text x="294.2" y="22.7">Header-Male-2.54_1x4</text>
<text x="294.2" y="19.5">H2</text>
<text x="31.4" y="51.3">4.7K</text>
<text x="43.6" y="53.1">RX</text>
<text x="343.6" y="51.3">C1</text>
<text x="354.2" y="51.3">C2</text>
<text x="363" y="51.3">C3</text>
<text x="373.8" y="49.6">C4</text>
<text x="30.5" y="54.9">R17</text>
<text x="344.2" y="56.6">10nf</text>
<text x="353" y="56.6">10nf</text>
<text x="363.6" y="56.6">10nf</text>
<text x="374.9" y="56.6">100uF</text>
<text x="30.5" y="65.5">R16</text>
<text x="31.4" y="61.8">4.7K</text>
<text x="149.9" y="63.7">Rspberry Pi 3 Header</text>
<text x="220.1" y="63.7">U1</text>
<text x="301.3" y="60.2">R4</text>
<text x="301.3" y="63.7">1K</text>
<text x="43.7" y="67.2">TX</text>
<text x="303" y="70.7">2K</text>
<text x="303" y="67.5">R5</text>
<text x="59.1" y="95.4">10k</text>
<text x="59.3" y="92" transform="rotate(-90 59.3 92)">R12</text>
<text x="66.1" y="95.4">10k</text>
<text x="66.4" y="91.9" transform="rotate(-90 66.4 91.9)">R11</text>
<text x="302.7" y="93.7">BUZ1</text>
<text x="357.1" y="95.4">Header-Male-2.54_1x2</text>
<text x="371.9" y="91.8">FAN</text>
<text x="283.3" y="99">10r</text>
<text x="282.7" y="106">R10</text>
<text x="258.3" y="116.5">10K</text>
<text x="364.6" y="116.6">1N4148</text>
<text x="258.3" y="123.6">R24</text>
<text x="275.4" y="125.4">SERVOS</text>
<text x="371.8" y="123.6">D4</text>
<text x="204.7" y="127.2">MBR120LSFT</text>
<text x="260" y="128.9">10K</text>
<text x="357.1" y="131">R22</text>
<text x="219.1" y="132.5">D3</text>
<text x="260" y="136">R23</text>
<text x="356.5" y="134.2">100r</text>
<text x="82.1" y="146.6">Comm Header</text>
<text x="262.8" y="146.6">2.54-2*3P-L29 PIN HEADER</text>
<text x="337.8" y="144.8">R21</text>
<text x="338" y="148">10K</text>
<text x="368.3" y="148.3">SI2302-TD</text>
<text x="375.5" y="144.6">Q4</text>
<text x="91.4" y="153.7">U7</text>
<text x="204.9" y="160.7">Header-2.54</text>
<text x="207.5" y="157.2">NEOPIXEL</text>
<text x="270.1" y="178.3">CN1</text>
<text x="284.2" y="178.3">CN2</text>
<text x="270.1" y="181.4">XH-2A</text>
<text x="284.2" y="181.4">XH-2A</text>
<text x="213.1" y="189">U3</text>
<text x="317.9" y="188.9">R6</text>
<text x="328.4" y="188.9">R9</text>
<text x="344.3" y="188.9">R7</text>
<text x="354.9" y="188.9">R8</text>
<text x="317.9" y="192.1">2K</text>
<text x="328.4" y="192.1">10K</text>
<text x="344.3" y="192.1">2K</text>
<text x="354.9" y="192.1">10K</text>
<text x="302.8" y="199.5">FAULT1</text>
<text x="329.2" y="199.5">FAULT2</text>
<text x="25" y="208">10K</text>
<text x="25" y="204.8">R13</text>
<text x="42.1" y="204.8">Q1</text>
<text x="363.7" y="215">2K</text>
<text x="363.7" y="211.9">R1</text>
<text x="379.6" y="215">2K</text>
<text x="379.6" y="211.9">R2</text>
<text x="395.5" y="215">2K</text>
<text x="395.5" y="211.9">R3</text>
<text x="25" y="218.9">R14</text>
<text x="35.4" y="218.9">SI2302DS</text>
<text x="211.6" y="217.2">DRV8833MODULE</text>
<text x="266.6" y="220.2">XH-2A</text>
<text x="266.6" y="217.1">CN3</text>
<text x="282.5" y="220.2">XH-2A</text>
<text x="282.5" y="217.1">CN4</text>
<text x="25" y="222.1">10K</text>
<text x="55" y="227.7">R15</text>
<text x="81.4" y="227.7">Header-Male-2.54_1x2</text>
<text x="93.3" y="224.2">H1</text>
<text x="141.2" y="225.9">AO3401F</text>
<text x="146" y="222.7">Q2</text>
<text x="211.3" y="227.8">U2</text>
<text x="55" y="230.9">10K</text>
<text x="363.1" y="229.5">3V3</text>
<text x="379" y="229.5">5V</text>
<text x="394.8" y="229.5">VCC</text>
<text x="105.3" y="236.5">FUSE</text>
<text x="111.6" y="240.1">R18</text>
<text x="111.7" y="243.6">10K</text>
<text x="124" y="245.3">1K</text>
<text x="130.8" y="243.6">BC857</text>
<text x="40.8" y="250.6">VIN</text>
<text x="124" y="248.9">R20</text>
<text x="140.7" y="248.9">Q3</text>
<text x="40.8" y="253.8">XH-2A</text>
<text x="211.6" y="256">DRV8833MODULE</text>
<text x="106.9" y="263">ZMM5.1</text>
<text x="112.5" y="259.5">D1</text>
<text x="143.2" y="263">R19</text>
<text x="143.2" y="266.2">10K</text>
</g>
<g font-size="3.2" fill="#00f">
<text x="47.3" y="27.7" transform="rotate(-90 47.3 27.7)">4</text>
<text x="49" y="24.2" transform="rotate(-90 49 24.2)">3v3</text>
<text x="50.8" y="27.7" transform="rotate(-90 50.8 27.7)">3</text>
<text x="52.6" y="24.2" transform="rotate(-90 52.6 24.2)">RX</text>
<text x="54.3" y="27.7" transform="rotate(-90 54.3 27.7)">2</text>
<text x="56.1" y="24.2" transform="rotate(-90 56.1 24.2)">TX</text>
<text x="57.9" y="27.7" transform="rotate(-90 57.9 27.7)">1</text>
<text x="59.6" y="24.2" transform="rotate(-90 59.6 24.2)">GND</text>
<text x="292.5" y="33" transform="rotate(-90 292.5 33)">1</text>
<text x="296" y="33" transform="rotate(-90 296 33)">2</text>
<text x="299.5" y="33" transform="rotate(-90 299.5 33)">3</text>
<text x="303" y="33" transform="rotate(-90 303 33)">4</text>
<text x="299.6" y="101">1</text>
<text x="299.6" y="104.5">2</text>
<text x="371.5" y="102.4" transform="rotate(-90 371.5 102.4)">1</text>
<text x="378.5" y="102.4" transform="rotate(-90 378.5 102.4)">2</text>
<text x="278.3" y="131">1</text>
<text x="287.7" y="131">2</text>
<text x="278.3" y="134.5">3</text>
<text x="281.8" y="132.8">12</text>
<text x="281.8" y="136.3">34</text>
<text x="287.7" y="134.5">4</text>
<text x="278.3" y="138">5</text>
<text x="281.8" y="139.8">56</text>
<text x="287.7" y="138">6</text>
<text x="98.3" y="155.7">3V3</text>
<text x="106" y="153.9">11</text>
<text x="78.9" y="157.4">3</text>
<text x="78.9" y="161">4</text>
<text x="82.4" y="159.2">MOSI</text>
<text x="98.3" y="159.2">3V3</text>
<text x="106" y="161">9</text>
<text x="106" y="157.4">10</text>
<text x="78.9" y="164.5">5</text>
<text x="82.4" y="162.7">SCLK</text>
<text x="82.4" y="166.3">CS</text>
<text x="98.2" y="166.3">RST</text>
<text x="99.9" y="162.7">NC</text>
<text x="106" y="164.5">8</text>
<text x="78.9" y="168">6</text>
<text x="82.4" y="169.8">INT</text>
<text x="95.9" y="169.8">MISO</text>
<text x="106" y="168">7</text>
<text x="272.7" y="188.8" transform="rotate(-90 272.7 188.8)">2</text>
<text x="276.2" y="188.8" transform="rotate(-90 276.2 188.8)">1</text>
<text x="286.8" y="188.8" transform="rotate(-90 286.8 188.8)">2</text>
<text x="290.3" y="188.8" transform="rotate(-90 290.3 188.8)">1</text>
<text x="209.5" y="192.7">7</text>
<text x="209.5" y="196.3">8</text>
<text x="213" y="194.5">BIN1</text>
<text x="232.5" y="194.5">ULT</text>
<text x="240.1" y="196.3">5</text>
<text x="240.1" y="192.7">6</text>
<text x="271.3" y="193.3" transform="rotate(-90 271.3 193.3)">2</text>
<text x="274.8" y="193.3" transform="rotate(-90 274.8 193.3)">1</text>
<text x="285.4" y="193.3" transform="rotate(-90 285.4 193.3)">2</text>
<text x="288.9" y="193.3" transform="rotate(-90 288.9 193.3)">1</text>
<text x="209.5" y="199.8">9</text>
<text x="213" y="198">BIN2</text>
<text x="213" y="201.5">VM</text>
<text x="227.6" y="201.5">BOUT2</text>
<text x="227.6" y="198">BOUT1</text>
<text x="240.1" y="203.3">3</text>
<text x="240.1" y="199.8">4</text>
<text x="207.5" y="206.8">11</text>
<text x="213" y="208.6">AIN2</text>
<text x="227.6" y="208.6">AOUT1</text>
<text x="227.6" y="205.1">AOUT2</text>
<text x="240.1" y="206.8">2</text>
<text x="207.5" y="210.4">12</text>
<text x="213" y="212.1">AIN1</text>
<text x="227.8" y="212.1">nSleep</text>
<text x="240.1" y="210.4">1</text>
<text x="269.2" y="227.6" transform="rotate(-90 269.2 227.6)">2</text>
<text x="272.7" y="227.6" transform="rotate(-90 272.7 227.6)">1</text>
<text x="285" y="227.6" transform="rotate(-90 285 227.6)">2</text>
<text x="288.6" y="227.6" transform="rotate(-90 288.6 227.6)">1</text>
<text x="94.3" y="232.9">1</text>
<text x="209.5" y="231.5">7</text>
<text x="213" y="233.3">BIN1</text>
<text x="232.5" y="233.3">ULT</text>
<text x="240.1" y="231.5">6</text>
<text x="267.8" y="232.1" transform="rotate(-90 267.8 232.1)">2</text>
<text x="271.3" y="232.1" transform="rotate(-90 271.3 232.1)">1</text>
<text x="283.6" y="232.1" transform="rotate(-90 283.6 232.1)">2</text>
<text x="287.2" y="232.1" transform="rotate(-90 287.2 232.1)">1</text>
<text x="94.3" y="240">2</text>
<text x="209.5" y="235.1">8</text>
<text x="209.5" y="238.6">9</text>
<text x="213" y="236.8">BIN2</text>
<text x="227.6" y="236.8">BOUT1</text>
<text x="240.1" y="238.6">4</text>
<text x="240.1" y="235.1">5</text>
<text x="207.5" y="245.6">11</text>
<text x="213" y="240.3">VM</text>
<text x="227.6" y="240.3">BOUT2</text>
<text x="227.6" y="243.9">AOUT2</text>
<text x="240.1" y="245.6">2</text>
<text x="240.1" y="242.1">3</text>
<text x="207.5" y="249.2">12</text>
<text x="213" y="247.4">AIN2</text>
<text x="213" y="250.9">AIN1</text>
<text x="227.6" y="247.4">AOUT1</text>
<text x="227.8" y="250.9">nSleep</text>
<text x="240.1" y="249.2">1</text>
<text x="43.4" y="261.2" transform="rotate(-90 43.4 261.2)">2</text>
<text x="46.9" y="261.2" transform="rotate(-90 46.9 261.2)">1</text>
<text x="42" y="265.6" transform="rotate(-90 42 265.6)">2</text>
<text x="45.5" y="265.6" transform="rotate(-90 45.5 265.6)">1</text>
</g>
<g font-size="3.2">
<text x="78.9" y="150.4">1</text>
<text x="78.9" y="153.9">2</text>
<text x="82.4" y="152.2">GND</text>
<text x="82.4" y="155.7">GND</text>
<text x="97.2" y="152.2">GND</text>
<text x="106" y="150.4">12</text>
<text x="212.7" y="151" transform="rotate(-90 212.7 151)">1</text>
<text x="216.3" y="151" transform="rotate(-90 216.3 151)">2</text>
<text x="219.8" y="151" transform="rotate(-90 219.8 151)">3</text>
<text x="207.5" y="203.3">10</text>
<text x="213" y="205.1">GND</text>
<text x="207.5" y="242.1">10</text>
<text x="213" y="243.9">GND</text>
</g>
<g font-size="2.5" fill="#00f">
<text x="93.5" y="50.3" transform="rotate(-90 93.5 50.3)">5V</text>
<text x="100.5" y="50.3" transform="rotate(-90 100.5 50.3)">5V</text>
<text x="107.6" y="49.9" transform="rotate(-90 107.6 49.9)">GND</text>
<text x="114.7" y="50.2" transform="rotate(-90 114.7 50.2)">GPIO14</text>
<text x="121.7" y="50.2" transform="rotate(-90 121.7 50.2)">GPIO15</text>
<text x="128.8" y="50.2" transform="rotate(-90 128.8 50.2)">GPIO18</text>
<text x="135.8" y="50.6" transform="rotate(-90 135.8 50.6)">GND</text>
<text x="142.9" y="50.2" transform="rotate(-90 142.9 50.2)">GPIO23</text>
<text x="149.9" y="50.2" transform="rotate(-90 149.9 50.2)">GPIO24</text>
<text x="157" y="49.9" transform="rotate(-90 157 49.9)">GND</text>
<text x="164" y="50.2" transform="rotate(-90 164 50.2)">GPIO25</text>
<text x="171.1" y="50" transform="rotate(-90 171.1 50)">GPIO8</text>
<text x="178.2" y="50" transform="rotate(-90 178.2 50)">GPIO7</text>
<text x="185.2" y="49.7" transform="rotate(-90 185.2 49.7)">DNC</text>
<text x="192.3" y="49.9" transform="rotate(-90 192.3 49.9)">GND</text>
<text x="199.3" y="50.2" transform="rotate(-90 199.3 50.2)">GPIO12</text>
<text x="206.4" y="49.9" transform="rotate(-90 206.4 49.9)">GND</text>
<text x="213.4" y="50.2" transform="rotate(-90 213.4 50.2)">GPIO16</text>
<text x="220.5" y="50.2" transform="rotate(-90 220.5 50.2)">GPIO20</text>
<text x="227.5" y="50.2" transform="rotate(-90 227.5 50.2)">GPIO21</text>
<text x="96.7" y="58.7" transform="rotate(-90 96.7 58.7)">2</text>
<text x="103.7" y="58.7" transform="rotate(-90 103.7 58.7)">4</text>
<text x="109.7" y="58.7" transform="rotate(-90 109.7 58.7)">6</text>
<text x="116.8" y="58.7" transform="rotate(-90 116.8 58.7)">8</text>
<text x="123.8" y="60.1" transform="rotate(-90 123.8 60.1)">10</text>
<text x="131.6" y="60.1" transform="rotate(-90 131.6 60.1)">12</text>
<text x="138.6" y="60.1" transform="rotate(-90 138.6 60.1)">14</text>
<text x="145.7" y="60.1" transform="rotate(-90 145.7 60.1)">16</text>
<text x="152.8" y="60.1" transform="rotate(-90 152.8 60.1)">18</text>
<text x="159.8" y="60.1" transform="rotate(-90 159.8 60.1)">20</text>
<text x="166.9" y="60.1" transform="rotate(-90 166.9 60.1)">22</text>
<text x="173.9" y="60.1" transform="rotate(-90 173.9 60.1)">24</text>
<text x="181" y="60.1" transform="rotate(-90 181 60.1)">26</text>
<text x="188" y="60.1" transform="rotate(-90 188 60.1)">28</text>
<text x="195.1" y="60.1" transform="rotate(-90 195.1 60.1)">30</text>
<text x="202.1" y="60.1" transform="rotate(-90 202.1 60.1)">32</text>
<text x="209.2" y="60.1" transform="rotate(-90 209.2 60.1)">34</text>
<text x="216.3" y="60.1" transform="rotate(-90 216.3 60.1)">36</text>
<text x="223.3" y="60.1" transform="rotate(-90 223.3 60.1)">38</text>
<text x="230.4" y="60.1" transform="rotate(-90 230.4 60.1)">40</text>
<text x="96.3" y="68" transform="rotate(-90 96.3 68)">1</text>
<text x="103.4" y="68" transform="rotate(-90 103.4 68)">3</text>
<text x="110.4" y="68" transform="rotate(-90 110.4 68)">5</text>
<text x="117.5" y="68" transform="rotate(-90 117.5 68)">7</text>
<text x="124.5" y="68" transform="rotate(-90 124.5 68)">9</text>
<text x="131.6" y="68.2" transform="rotate(-90 131.6 68.2)">11</text>
<text x="138.6" y="68.2" transform="rotate(-90 138.6 68.2)">13</text>
<text x="145.7" y="68.2" transform="rotate(-90 145.7 68.2)">15</text>
<text x="152.8" y="68.2" transform="rotate(-90 152.8 68.2)">17</text>
<text x="159.8" y="68.2" transform="rotate(-90 159.8 68.2)">19</text>
<text x="166.9" y="68.2" transform="rotate(-90 166.9 68.2)">21</text>
<text x="173.9" y="68.2" transform="rotate(-90 173.9 68.2)">23</text>
<text x="181" y="68.2" transform="rotate(-90 181 68.2)">25</text>
<text x="188" y="68.2" transform="rotate(-90 188 68.2)">27</text>
<text x="195.1" y="68.2" transform="rotate(-90 195.1 68.2)">29</text>
<text x="202.1" y="68.2" transform="rotate(-90 202.1 68.2)">31</text>
<text x="209.2" y="68.2" transform="rotate(-90 209.2 68.2)">33</text>
<text x="216.3" y="68.2" transform="rotate(-90 216.3 68.2)">35</text>
<text x="223.3" y="68.2" transform="rotate(-90 223.3 68.2)">37</text>
<text x="230.4" y="68.2" transform="rotate(-90 230.4 68.2)">39</text>
<text x="93.5" y="80.9" transform="rotate(-90 93.5 80.9)">3.3V</text>
<text x="100.5" y="83" transform="rotate(-90 100.5 83)">GPIO2</text>
<text x="107.6" y="83" transform="rotate(-90 107.6 83)">GPIO3</text>
<text x="114.7" y="83" transform="rotate(-90 114.7 83)">GPIO4</text>
<text x="121.7" y="80.9" transform="rotate(-90 121.7 80.9)">GND</text>
<text x="149.9" y="80.9" transform="rotate(-90 149.9 80.9)">3.3V</text>
<text x="164" y="83" transform="rotate(-90 164 83)">GPIO9</text>
<text x="178.2" y="80.9" transform="rotate(-90 178.2 80.9)">GND</text>
<text x="185.2" y="80.9" transform="rotate(-90 185.2 80.9)">DNC</text>
<text x="192.3" y="83" transform="rotate(-90 192.3 83)">GPIO5</text>
<text x="199.3" y="83" transform="rotate(-90 199.3 83)">GPIO6</text>
<text x="227.5" y="80.9" transform="rotate(-90 227.5 80.9)">GND</text>
<text x="128.8" y="85.1" transform="rotate(-90 128.8 85.1)">GPIO17</text>
<text x="135.8" y="85.1" transform="rotate(-90 135.8 85.1)">GPIO27</text>
<text x="142.9" y="85.1" transform="rotate(-90 142.9 85.1)">GPIO22</text>
<text x="157" y="84.4" transform="rotate(-90 157 84.4)">GPIO10</text>
<text x="171.1" y="84.4" transform="rotate(-90 171.1 84.4)">GPIO11</text>
<text x="206.4" y="84.4" transform="rotate(-90 206.4 84.4)">GPIO13</text>
<text x="213.4" y="84.4" transform="rotate(-90 213.4 84.4)">GPIO19</text>
<text x="220.5" y="85.1" transform="rotate(-90 220.5 85.1)">GPIO26</text>
</g>
<g font-size="2.5" fill="#838383">
<text x="24.2" y="95.9">I2C</text>
<text x="24.2" y="113.5">I2C</text>
<text x="24.2" y="118.8">I1C</text>
<text x="24.2" y="136.5">I2C</text>
<text x="24.2" y="141.7">I3C</text>
<text x="24.2" y="159.4">I2C</text>
<text x="24.2" y="162.9">I4C</text>
<text x="24.2" y="180.6">I2C</text>
</g>
<g font-size="2.1" fill="#a54b4b">
<text x="25.3" y="98.8">4</text>
<text x="32.2" y="100.6">3</text>
<text x="32.2" y="97">4</text>
<text x="25.3" y="105.9">2</text>
<text x="25.3" y="102.4">3</text>
<text x="32.2" y="107.8">1</text>
<text x="32.2" y="104.2">2</text>
<text x="25.3" y="109.5">1</text>
<text x="32.2" y="120">4</text>
<text x="25.3" y="125.3">3</text>
<text x="25.3" y="121.7">4</text>
<text x="32.2" y="123.6">3</text>
<text x="25.3" y="128.9">2</text>
<text x="32.2" y="130.7">1</text>
<text x="32.2" y="127.1">2</text>
<text x="25.3" y="132.5">1</text>
<text x="32.2" y="142.9">4</text>
<text x="25.3" y="148.2">3</text>
<text x="25.3" y="144.6">4</text>
<text x="32.2" y="146.5">3</text>
<text x="25.3" y="155.4">1</text>
<text x="25.3" y="151.8">2</text>
<text x="32.2" y="153.7">1</text>
<text x="32.2" y="150.1">2</text>
<text x="25.3" y="165.8">4</text>
<text x="32.2" y="167.7">3</text>
<text x="32.2" y="164.1">4</text>
<text x="25.3" y="173">2</text>
<text x="25.3" y="169.4">3</text>
<text x="32.2" y="171.2">2</text>
<text x="25.3" y="176.6">1</text>
<text x="32.2" y="174.8">1</text>
</g>
</svg>
